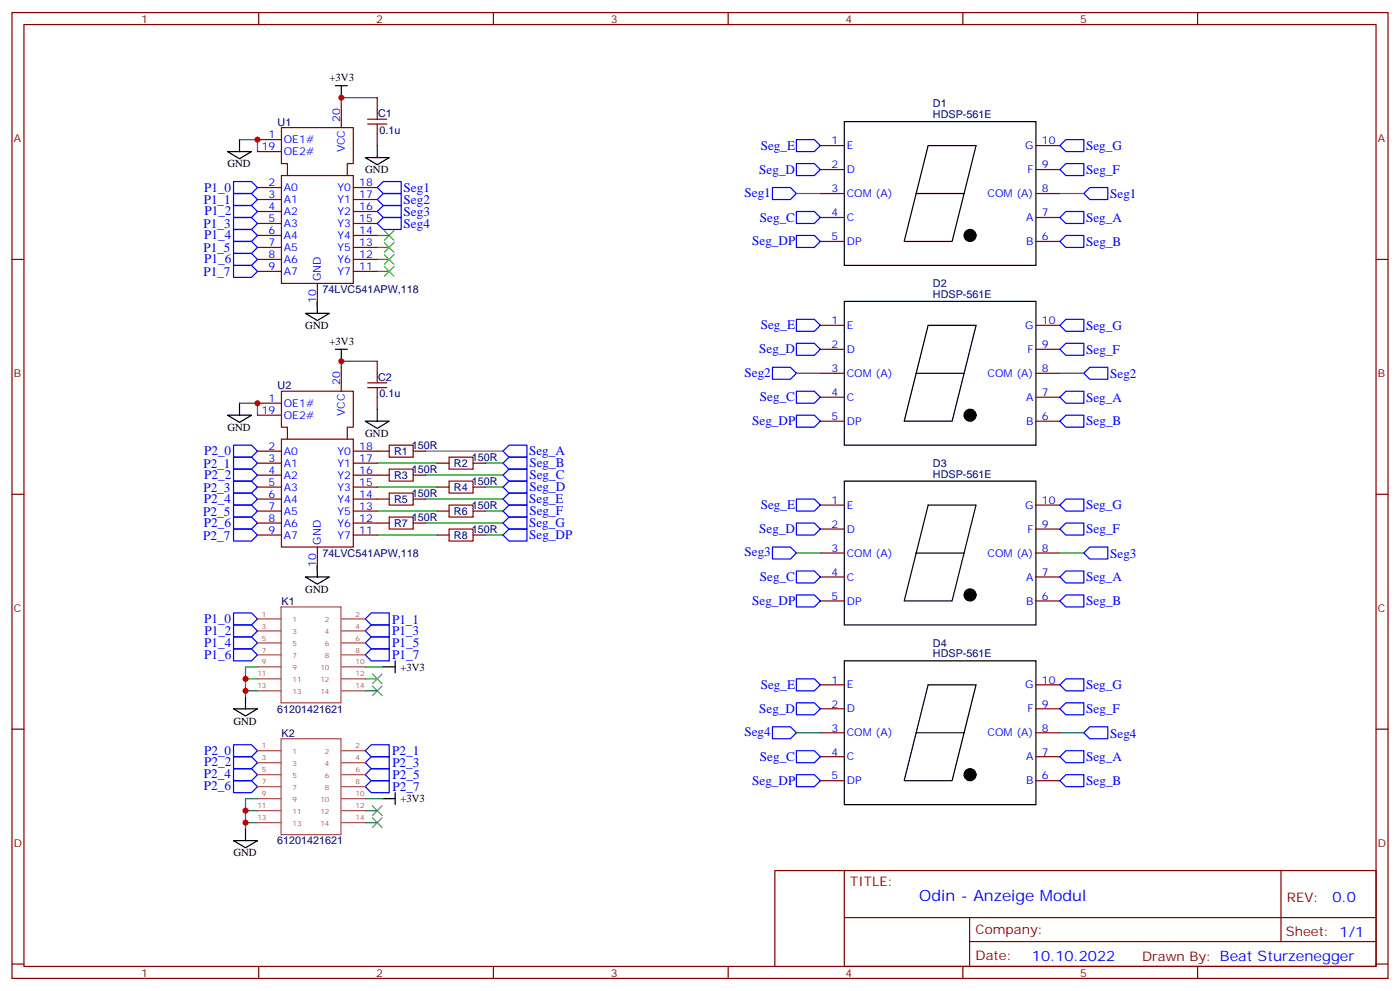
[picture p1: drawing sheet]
<svg xmlns="http://www.w3.org/2000/svg" width="412mm" height="292mm" viewBox="0 0 412 292" stroke-linecap="round" stroke-linejoin="round" font-family="sans-serif">
<g fill="none" stroke="#870000" stroke-width=".35">
<path d="M3.5 3.7h405.4v284.3h-405.4zM7.1 7.2h398.2v277.3h-398.2zM76.2 3.7v3.5M145.3 3.7v3.5M214.5 3.7v3.5M283.6 3.7v3.5M352.8 3.7v3.5M100.5 30.5v7.1M108.3 36.5h5.6M108.3 35.1h5.6M111.1 28.8v6.3M111.1 36.5v6.4"/>
<path d="M75.8 41.1h7.1M75.8 55.2h7.1M75.8 58.7h7.1M75.8 44.6h7.1M82.9 51.7h21.2v31.7h-21.2zM84.7 51.7v-3.5h-1.8v-10.6h21.2v10.6h-1.8v3.5M104.1 55.2h7M104.1 58.7h7M241.7 42.9h7M241.7 49.9h7M241.7 57h7M305.2 42.9h7"/>
<path d="M305.2 49.9h7M305.2 57h7M3.5 76.4h3.6M75.8 76.4h7.1M75.8 62.3h7.1M75.8 65.8h7.1M75.8 69.3h7.1M75.8 72.8h7.1M75.8 79.9h7.1M104.1 76.4h7M104.1 62.3h7M104.1 65.8h7"/>
<path d="M104.1 69.3h7M104.1 72.8h7M104.1 79.9h7M241.7 64h7M241.7 71.1h7M305.2 64h7M305.2 71.1h7M405.3 76.4h3.6M93.5 83.4v7.1M241.7 95.8h7M305.2 95.8h7M75.8 118.7h7.1"/>
<path d="M100.5 108.1v7.1M108.3 114.1h5.6M108.3 112.7h5.6M111.1 106.4v6.3M111.1 114.1v6.4M241.7 102.8h7M241.7 109.9h7M241.7 116.9h7M305.2 102.8h7M305.2 109.9h7M305.2 116.9h7M75.8 132.8h7.1"/>
<path d="M75.8 136.3h7.1M75.8 139.9h7.1M75.8 122.2h7.1M82.9 129.3h21.2v31.7h-21.2zM84.7 129.3v-3.5h-1.8v-10.6h21.2v10.6h-1.8v3.5M104.1 132.8h10.6M104.1 136.3h7M104.1 139.9h10.6M121.7 132.8h3.5M121.7 139.9h3.5M128.8 136.3h3.5M139.3 136.3h3.6"/>
<path d="M241.7 124h7M305.2 124h7M3.5 145.5h3.6M75.8 143.4h7.1M75.8 146.9h7.1M75.8 150.5h7.1M75.8 154h7.1M75.8 157.5h7.1M104.1 143.4h7M104.1 146.9h10.6M104.1 150.5h7M104.1 154h10.6"/>
<path d="M104.1 157.5h7M121.7 146.9h3.5M121.7 154h3.5M128.8 143.4h3.5M128.8 150.5h3.5M128.8 157.5h3.5M139.3 143.4h3.6M139.3 150.5h3.6M139.3 157.5h3.6M241.7 148.7h7M241.7 155.8h7M305.2 148.7h7"/>
<path d="M305.2 155.8h7M405.3 145.5h3.6M93.5 161v7.1M241.7 162.8h7M241.7 169.9h7M241.7 176.9h7M305.2 162.8h7M305.2 169.9h7M305.2 176.9h7M3.5 214.7h3.6M241.7 201.6h7M241.7 208.7h7"/>
<path d="M241.7 215.7h7M305.2 201.6h7M305.2 208.7h7M305.2 215.7h7M405.3 214.7h3.6M241.7 222.8h7M241.7 229.8h7M305.2 222.8h7M305.2 229.8h7M248.7 256.3h156.6v28.2h-156.6zM248.7 256.3h-20.5v28.2M377.3 256.3v20.9"/>
<path d="M248.7 270.1h156.5M285.6 277.2h119.6M285.6 270.1v14.2M3.5 283.8h3.6M76.2 284.5v3.5M145.3 284.5v3.5M214.5 284.5v3.5M283.6 284.5v3.5M352.8 284.5v3.5M405.3 283.8h3.6"/>
</g>
<g fill="none" stroke="#008700" stroke-width=".35">
<path d="M111.1 28.8h-10.6v1.7M70.6 41.1h5.2v3.5M234.6 57h7.1M312.2 57h7.1M111.1 72.8h3.6M111.1 76.4h3.6M111.1 79.9h3.6M111.1 69.3h3.6M93.5 88.7v1.8M70.6 118.7h5.2v3.5M111.1 106.4h-10.6v1.7M234.6 109.9h7.1"/>
<path d="M312.2 109.9h7.1M111.1 136.3h17.7M125.2 139.9h23M125.2 132.8h23M142.9 136.3h5.3M111.1 157.5h17.7M111.1 150.5h17.7M111.1 143.4h17.7M125.2 154h23M125.2 146.9h23M142.9 157.5h5.3M142.9 150.5h5.3"/>
<path d="M142.9 143.4h5.3M93.5 166.3v1.8M234.6 162.8h7.1M312.2 162.8h7.1M72.3 199.8h3.5M75.8 196.3h-3.5v8.8M107.6 199.8h3.5M107.6 196.3h5.3M72.3 203.4h3.5M107.6 203.4h3.5M234.6 215.7h7.1M312.2 215.7h7.1"/>
<path d="M72.3 238.7h3.5M75.8 235.1h-3.5v8.8M107.6 238.7h3.5M107.6 235.1h5.3M72.3 242.2h3.5M107.6 242.2h3.5"/>
</g>
<g fill="none" stroke="#3c3" stroke-width=".35">
<path d="M113.2 67.9l2.9 2.8M113.2 71.4l2.9 2.9M113.2 75l2.9 2.8M113.2 78.5l2.9 2.8M116.1 67.9l-2.9 2.8M116.1 71.4l-2.9 2.9M116.1 75l-2.9 2.8M116.1 78.5l-2.9 2.8M109.7 198.4l2.8 2.9M112.5 198.4l-2.8 2.9M109.7 202l2.8 2.8M112.5 202l-2.8 2.8"/>
<path d="M109.7 237.2l2.8 2.9M112.5 237.2l-2.8 2.9M109.7 240.8l2.8 2.8M112.5 240.8l-2.8 2.8"/>
</g>
<g fill="none" stroke="#00f" stroke-width=".35">
<path d="M68.8 57h5.3l1.7 1.7-1.7 1.8h-5.3zM68.8 53.4h5.3l1.7 1.8-1.7 1.8h-5.3zM111.1 58.7l1.8-1.7h5.3v3.5h-5.3zM112.9 53.4h5.3v3.6h-5.3l-1.8-1.8zM227.5 55.2h5.3l1.8 1.8-1.8 1.7h-5.3zM234.6 48.2h5.3l1.8 1.7-1.8 1.8h-5.3zM234.6 41.1h5.3l1.8 1.8-1.8 1.7h-5.3zM312.2 49.9l1.8-1.7h5.3v3.5h-5.3zM312.2 42.9l1.8-1.8h5.3v3.5h-5.3zM319.3 57l1.7-1.8h5.3v3.5h-5.3zM68.8 78.1h5.3l1.7 1.8-1.7 1.8h-5.3zM68.8 64h5.3l1.7 1.8-1.7 1.8h-5.3z"/>
<path d="M68.8 71.1h5.3l1.7 1.7-1.7 1.8h-5.3zM68.8 60.5h5.3l1.7 1.8-1.7 1.7h-5.3zM68.8 67.6h5.3l1.7 1.7-1.7 1.8h-5.3zM68.8 74.6h5.3l1.7 1.8-1.7 1.7h-5.3zM111.1 62.3l1.8-1.8h5.3v3.5h-5.3zM111.1 65.8l1.8-1.8h5.3v3.6h-5.3zM234.6 62.3h5.3l1.8 1.7-1.8 1.8h-5.3zM234.6 69.3h5.3l1.8 1.8-1.8 1.7h-5.3zM312.2 64l1.8-1.7h5.3v3.5h-5.3zM314 69.3h5.3v3.5h-5.3l-1.8-1.7zM234.6 94h5.3l1.8 1.8-1.8 1.7h-5.3zM312.2 95.8l1.8-1.8h5.3v3.5h-5.3z"/>
<path d="M227.5 108.1h5.3l1.8 1.8-1.8 1.8h-5.3zM234.6 101.1h5.3l1.8 1.7-1.8 1.8h-5.3zM234.6 115.2h5.3l1.8 1.7-1.8 1.8h-5.3zM312.2 102.8l1.8-1.7h5.3v3.5h-5.3zM314 115.2h5.3v3.5h-5.3l-1.8-1.8zM319.3 109.9l1.7-1.8h5.3v3.6h-5.3zM68.8 134.6h5.3l1.7 1.7-1.7 1.8h-5.3zM68.8 131.1h5.3l1.7 1.7-1.7 1.8h-5.3zM68.8 138.1h5.3l1.7 1.8-1.7 1.7h-5.3zM148.2 136.3l1.7-1.7h5.3v3.5h-5.3zM148.2 139.9l1.7-1.8h5.3v3.5h-5.3zM148.2 132.8l1.7-1.7h5.3v3.5h-5.3z"/>
<path d="M234.6 122.2h5.3l1.8 1.8-1.8 1.8h-5.3zM314 122.2h5.3v3.6h-5.3l-1.8-1.8zM68.8 155.8h5.3l1.7 1.7-1.7 1.8h-5.3zM68.8 148.7h5.3l1.7 1.8-1.7 1.7h-5.3zM68.8 141.6h5.3l1.7 1.8-1.7 1.8h-5.3zM68.8 145.2h5.3l1.7 1.7-1.7 1.8h-5.3zM68.8 152.2h5.3l1.7 1.8-1.7 1.8h-5.3zM148.2 143.4l1.7-1.8h5.3v3.6h-5.3zM148.2 146.9l1.7-1.7h5.3v3.5h-5.3zM148.2 150.5l1.7-1.8h5.3v3.5h-5.3zM148.2 154l1.7-1.8h5.3v3.6h-5.3zM148.2 157.5l1.7-1.7h5.3v3.5h-5.3z"/>
<path d="M234.6 154h5.3l1.8 1.8-1.8 1.7h-5.3zM234.6 146.9h5.3l1.8 1.8-1.8 1.8h-5.3zM314 154h5.3v3.5h-5.3l-1.8-1.7zM314 146.9h5.3v3.6h-5.3l-1.8-1.8zM227.5 161h5.3l1.8 1.8-1.8 1.8h-5.3zM234.6 168.1h5.3l1.8 1.8-1.8 1.7h-5.3zM234.6 175.2h5.3l1.8 1.7-1.8 1.8h-5.3zM314 175.2h5.3v3.5h-5.3l-1.8-1.8zM314 168.1h5.3v3.5h-5.3l-1.8-1.7zM319.3 162.8l1.7-1.8h5.3v3.6h-5.3zM68.8 191h5.3l1.7 1.8-1.7 1.8h-5.3zM68.8 187.5h5.3l1.7 1.8-1.7 1.7h-5.3z"/>
<path d="M68.8 184h5.3l1.7 1.7-1.7 1.8h-5.3zM68.8 180.4h5.3l1.7 1.8-1.7 1.8h-5.3zM107.6 182.2l1.8-1.8h5.3v3.6h-5.3zM109.4 191h5.3v3.6h-5.3l-1.8-1.8zM109.4 187.5h5.3v3.5h-5.3l-1.8-1.7zM109.4 184h5.3v3.5h-5.3l-1.8-1.8zM234.6 199.8h5.3l1.8 1.8-1.8 1.8h-5.3zM314 199.8h5.3v3.6h-5.3l-1.8-1.8zM68.8 219.3h5.3l1.7 1.7-1.7 1.8h-5.3zM109.4 219.3h5.3v3.5h-5.3l-1.8-1.8zM227.5 214h5.3l1.8 1.7-1.8 1.8h-5.3zM234.6 206.9h5.3l1.8 1.8-1.8 1.7h-5.3z"/>
<path d="M312.2 208.7l1.8-1.8h5.3v3.5h-5.3zM319.3 215.7l1.7-1.7h5.3v3.5h-5.3zM68.8 229.8h5.3l1.7 1.8-1.7 1.8h-5.3zM68.8 226.3h5.3l1.7 1.8-1.7 1.7h-5.3zM68.8 222.8h5.3l1.7 1.7-1.7 1.8h-5.3zM107.6 231.6l1.8-1.8h5.3v3.6h-5.3zM107.6 228.1l1.8-1.8h5.3v3.5h-5.3zM109.4 222.8h5.3v3.5h-5.3l-1.8-1.8zM234.6 221h5.3l1.8 1.8-1.8 1.7h-5.3zM234.6 228.1h5.3l1.8 1.7-1.8 1.8h-5.3zM312.2 229.8l1.8-1.7h5.3v3.5h-5.3zM312.2 222.8l1.8-1.8h5.3v3.5h-5.3z"/>
</g>
<g fill="none" stroke="#000" stroke-width=".35">
<path d="M98.8 25.2h3.5M100.5 25.2v3.6M248.7 35.8h56.5v42.3h-56.5zM67 44.6h7.1l-3.5 2.1zM70.6 41.1v3.5M107.6 46.4h7.1l-3.6 2.1zM111.1 42.9v3.5M269.9 57l-3.6 14.1h14.2l3.5-14.1h-14.1l3.5-14.1h14.1l-3.5 14.1M90 92.3h7l-3.5 2.1zM93.5 88.7v3.6M248.7 88.7h56.5v42.4h-56.5zM70.6 118.7v3.5"/>
<path d="M98.8 102.8h3.5M100.5 102.8v3.6M269.9 109.9l-3.6 14.1h14.2l3.5-14.1h-14.1l3.5-14.1h14.1l-3.5 14.1M67 122.2h7.1l-3.5 2.2zM107.6 124h7.1l-3.6 2.1zM111.1 120.5v3.5M248.7 141.6h56.5v42.4h-56.5zM90 169.9h7l-3.5 2.1zM93.5 166.3v3.6M269.9 162.8l-3.6 14.1h14.2l3.5-14.1h-14.1l3.5-14.1h14.1l-3.5 14.1M112.9 196.3h3.5M116.4 194.6v3.5"/>
<path d="M248.7 194.6h56.5v42.3h-56.5zM68.8 208.7h7l-3.5 2.1zM72.3 205.1v3.6M269.9 215.7l-3.6 14.1h14.2l3.5-14.1h-14.1l3.5-14.1h14.1l-3.5 14.1M112.9 235.1h3.5M116.4 233.4v3.5M68.8 247.5h7l-3.5 2.1zM72.3 243.9v3.6"/>
</g>
<g fill="#000" stroke="#000" stroke-width=".35">
<circle cx="285.7" cy="69.3" r="1.76"/>
<circle cx="285.7" cy="122.2" r="1.76"/>
<circle cx="285.7" cy="175.2" r="1.76"/>
<circle cx="285.7" cy="228.1" r="1.76"/>
</g>
<g fill="none" stroke="#a64a4a" stroke-width=".35">
<path d="M82.8 178.7h17.6v28.2h-17.6zM75.8 182.2h7M75.8 185.7h7M75.8 189.3h7M75.8 192.8h7M75.8 196.3h7M75.8 199.8h7M100.7 182.2h6.9M100.7 185.7h6.9M100.7 189.3h6.9M100.7 192.8h6.9M100.7 196.3h6.9"/>
<path d="M100.7 199.8h6.9M75.8 203.4h7M82.8 217.5h17.6v28.2h-17.6zM100.7 203.4h6.9M75.8 221h7M75.8 224.5h7M75.8 228.1h7M75.8 231.6h7M75.8 235.1h7M75.8 238.7h7M100.7 221h6.9M100.7 224.5h6.9"/>
<path d="M100.7 228.1h6.9M100.7 231.6h6.9M100.7 235.1h6.9M100.7 238.7h6.9M75.8 242.2h7M100.7 242.2h6.9"/>
</g>
<path d="M114.7 131.1h7v3.5h-7zM114.7 138.1h7v3.5h-7zM132.3 134.6h7v3.5h-7zM114.7 145.2h7v3.5h-7zM114.7 152.2h7v3.6h-7zM132.3 141.6h7v3.6h-7zM132.3 148.7h7v3.5h-7zM132.3 155.8h7v3.5h-7z" fill="none" stroke="#a10000" stroke-width=".35"/>
<g fill="#c00">
<circle cx="72.3" cy="238.7" r=".88"/>
<circle cx="72.3" cy="242.2" r=".88"/>
<circle cx="72.3" cy="199.8" r=".88"/>
<circle cx="72.3" cy="203.4" r=".88"/>
<circle cx="100.5" cy="28.8" r=".88"/>
<circle cx="75.8" cy="41.1" r=".88"/>
<circle cx="100.5" cy="106.4" r=".88"/>
<circle cx="75.8" cy="118.7" r=".88"/>
</g>
<text font-size="4.6" fill="#00f" x="270.8" y="265.3">Odin - Anzeige Modul</text>
<g font-size="4.2" fill="#00f">
<text x="392.5" y="265.6">0.0</text>
<text x="304" y="282.9">10.10.2022</text>
</g>
<g font-size="3.9" fill="#00f">
<text x="224.1" y="44.1">Seg_E</text>
<text x="319.9" y="44.1">Seg_G</text>
<text x="223.7" y="51.1">Seg_D</text>
<text x="320" y="51.2">Seg_F</text>
<text x="60.1" y="56.5">P1_0</text>
<text x="118.9" y="56.6">Seg1</text>
<text x="219.3" y="58.1">Seg1</text>
<text x="327" y="58.3">Seg1</text>
<text x="60" y="60.1">P1_1</text>
<text x="60.2" y="63.4">P1_2</text>
<text x="118.9" y="63.7">Seg3</text>
<text x="118.9" y="60.2">Seg2</text>
<text x="223.9" y="65.2">Seg_C</text>
<text x="319.9" y="65.3">Seg_A</text>
<text x="60" y="67.1">P1_3</text>
<text x="60.2" y="70.4">P1_4</text>
<text x="118.9" y="67.3">Seg4</text>
<text x="59.9" y="74.2">P1_5</text>
<text x="60.2" y="77.5">P1_6</text>
<text x="221.6" y="72.2">Seg_DP</text>
<text x="320" y="72.3">Seg_B</text>
<text x="59.9" y="81.3">P1_7</text>
<text x="224.1" y="97">Seg_E</text>
<text x="319.9" y="97">Seg_G</text>
<text x="223.7" y="104">Seg_D</text>
<text x="320" y="104.1">Seg_F</text>
<text x="219.3" y="110.9">Seg2</text>
<text x="327" y="111.3">Seg2</text>
<text x="223.9" y="118.2">Seg_C</text>
<text x="319.9" y="118.2">Seg_A</text>
<text x="221.6" y="125.2">Seg_DP</text>
<text x="320" y="125.3">Seg_B</text>
<text x="59.9" y="137.7">P2_1</text>
<text x="60.1" y="134.1">P2_0</text>
<text x="155.9" y="134.1">Seg_A</text>
<text x="155.9" y="137.6">Seg_B</text>
<text x="60.1" y="141">P2_2</text>
<text x="155.9" y="141.1">Seg_C</text>
<text x="59.9" y="144.8">P2_3</text>
<text x="60.1" y="148">P2_4</text>
<text x="155.9" y="148.2">Seg_E</text>
<text x="155.9" y="144.7">Seg_D</text>
<text x="224.1" y="149.9">Seg_E</text>
<text x="319.9" y="150">Seg_G</text>
<text x="59.9" y="151.8">P2_5</text>
<text x="60.1" y="155.1">P2_6</text>
<text x="155.9" y="155.2">Seg_G</text>
<text x="155.9" y="151.7">Seg_F</text>
<text x="59.9" y="158.9">P2_7</text>
<text x="155.9" y="158.8">Seg_DP</text>
<text x="223.7" y="157">Seg_D</text>
<text x="320" y="157">Seg_F</text>
<text x="219.3" y="163.8">Seg3</text>
<text x="327" y="164.3">Seg3</text>
<text x="223.9" y="171.1">Seg_C</text>
<text x="319.9" y="171.1">Seg_A</text>
<text x="221.6" y="178.1">Seg_DP</text>
<text x="320" y="178.2">Seg_B</text>
<text x="60.1" y="183.5">P1_0</text>
<text x="115.5" y="183.6">P1_1</text>
<text x="60.2" y="190.4">P1_4</text>
<text x="60.2" y="186.8">P1_2</text>
<text x="115.5" y="187.1">P1_3</text>
<text x="115.6" y="190.6">P1_5</text>
<text x="60.2" y="193.9">P1_6</text>
<text x="115.6" y="194.1">P1_7</text>
<text x="224.1" y="202.8">Seg_E</text>
<text x="319.9" y="202.9">Seg_G</text>
<text x="223.7" y="209.9">Seg_D</text>
<text x="320" y="209.9">Seg_F</text>
<text x="219.3" y="216.7">Seg4</text>
<text x="327" y="217.2">Seg4</text>
<text x="60.1" y="222.3">P2_0</text>
<text x="60.1" y="225.6">P2_2</text>
<text x="115.6" y="222.4">P2_1</text>
<text x="115.6" y="225.9">P2_3</text>
<text x="223.9" y="224">Seg_C</text>
<text x="319.9" y="224">Seg_A</text>
<text x="60.1" y="232.7">P2_6</text>
<text x="60.1" y="229.2">P2_4</text>
<text x="115.6" y="233">P2_7</text>
<text x="115.6" y="229.4">P2_5</text>
<text x="221.6" y="231">Seg_DP</text>
<text x="320" y="231.1">Seg_B</text>
</g>
<g font-size="3.9" fill="#800">
<text x="250.5" y="260.9">TITLE:</text>
<text x="379.1" y="265.6">REV:</text>
<text x="287.4" y="275.1">Company:</text>
<text x="378.7" y="275.7">Sheet: 1/1</text>
<text x="287.4" y="282.8">Date:</text>
<text x="336.4" y="282.8">Drawn By: Beat Sturzenegger</text>
</g>
<g font-size="3.2" fill="#800">
<text x="41.6" y="6.7">1</text>
<text x="110.8" y="6.7">2</text>
<text x="179.9" y="6.7">3</text>
<text x="249.1" y="6.7">4</text>
<text x="318.2" y="6.7">5</text>
<text x="4.1" y="41.8">A</text>
<text x="405.9" y="41.8">A</text>
<text x="4.1" y="110.9">B</text>
<text x="405.9" y="110.9">B</text>
<text x="4.1" y="180.1">C</text>
<text x="405.9" y="180.1">C</text>
<text x="4.1" y="249.2">D</text>
<text x="405.9" y="249.2">D</text>
<text x="41.6" y="287.5">1</text>
<text x="110.8" y="287.5">2</text>
<text x="179.9" y="287.5">3</text>
<text x="249.1" y="287.5">4</text>
<text x="318.2" y="287.5">5</text>
</g>
<g font-size="3.2">
<text x="97.1" y="23.8">+3V3</text>
<text x="67" y="49.3">GND</text>
<text x="107.6" y="51">GND</text>
<text x="89.9" y="96.9">GND</text>
<text x="97.1" y="101.5">+3V3</text>
<text x="67" y="126.9">GND</text>
<text x="107.6" y="128.6">GND</text>
<text x="89.9" y="174.5">GND</text>
<text x="117.9" y="197.4">+3V3</text>
<text x="68.8" y="213.3">GND</text>
<text x="117.9" y="236.2">+3V3</text>
<text x="68.8" y="252.1">GND</text>
</g>
<g font-size="3.2" fill="#00f">
<text x="100.2" y="35.8" transform="rotate(-90 100.2 35.8)">20</text>
<text x="79.1" y="40.7">1</text>
<text x="77.1" y="44.3">19</text>
<text x="83.6" y="42.2">OE1#</text>
<text x="83.6" y="45.7">OE2#</text>
<text x="101.6" y="44.9" transform="rotate(-90 101.6 44.9)">VCC</text>
<text x="244.9" y="42.5">1</text>
<text x="249.4" y="43.9">E</text>
<text x="302" y="43.9">G</text>
<text x="306.9" y="42.5">10</text>
<text x="244.9" y="49.6">2</text>
<text x="249.4" y="51">D</text>
<text x="302.6" y="51">F</text>
<text x="306.9" y="49.6">9</text>
<text x="79.1" y="54.9">2</text>
<text x="79.1" y="58.4">3</text>
<text x="83.6" y="56.3">A0</text>
<text x="83.6" y="59.8">A1</text>
<text x="99.4" y="59.8">Y1</text>
<text x="99.4" y="56.3">Y0</text>
<text x="105.8" y="58.4">17</text>
<text x="105.8" y="54.9">18</text>
<text x="244.9" y="56.6">3</text>
<text x="249.4" y="58">COM (A)</text>
<text x="290.9" y="58">COM (A)</text>
<text x="306.9" y="56.6">8</text>
<text x="79.1" y="61.9">4</text>
<text x="79.1" y="65.4">5</text>
<text x="83.6" y="63.3">A2</text>
<text x="99.4" y="63.3">Y2</text>
<text x="105.8" y="65.4">15</text>
<text x="105.8" y="61.9">16</text>
<text x="244.9" y="63.7">4</text>
<text x="249.4" y="65.1">C</text>
<text x="302.3" y="65.1">A</text>
<text x="306.9" y="63.7">7</text>
<text x="79.1" y="69">6</text>
<text x="83.6" y="66.9">A3</text>
<text x="83.6" y="70.4">A4</text>
<text x="99.4" y="70.4">Y4</text>
<text x="99.4" y="66.9">Y3</text>
<text x="105.8" y="69">14</text>
<text x="244.9" y="70.7">5</text>
<text x="306.9" y="70.7">6</text>
<text x="79.1" y="72.5">7</text>
<text x="79.1" y="76">8</text>
<text x="83.6" y="73.9">A5</text>
<text x="83.6" y="77.4">A6</text>
<text x="99.4" y="77.4">Y6</text>
<text x="99.4" y="73.9">Y5</text>
<text x="105.8" y="76">12</text>
<text x="105.8" y="72.5">13</text>
<text x="249.4" y="72.1">DP</text>
<text x="302.3" y="72.1">B</text>
<text x="79.1" y="79.6">9</text>
<text x="83.6" y="81">A7</text>
<text x="94.5" y="82.7" transform="rotate(-90 94.5 82.7)">GND</text>
<text x="99.4" y="81">Y7</text>
<text x="105.8" y="79.6">11</text>
<text x="93.1" y="89.2" transform="rotate(-90 93.1 89.2)">10</text>
<text x="244.9" y="95.4">1</text>
<text x="306.9" y="95.4">10</text>
<text x="249.4" y="96.8">E</text>
<text x="302" y="96.8">G</text>
<text x="244.9" y="102.5">2</text>
<text x="249.4" y="103.9">D</text>
<text x="302.6" y="103.9">F</text>
<text x="306.9" y="102.5">9</text>
<text x="100.2" y="113.4" transform="rotate(-90 100.2 113.4)">20</text>
<text x="244.9" y="109.5">3</text>
<text x="249.4" y="110.9">COM (A)</text>
<text x="290.9" y="110.9">COM (A)</text>
<text x="306.9" y="109.5">8</text>
<text x="79.1" y="118.4">1</text>
<text x="83.6" y="119.8">OE1#</text>
<text x="244.9" y="116.6">4</text>
<text x="249.4" y="118">C</text>
<text x="302.3" y="118">A</text>
<text x="306.9" y="116.6">7</text>
<text x="77.1" y="121.9">19</text>
<text x="83.6" y="123.3">OE2#</text>
<text x="101.6" y="122.5" transform="rotate(-90 101.6 122.5)">VCC</text>
<text x="244.9" y="123.6">5</text>
<text x="249.4" y="125.1">DP</text>
<text x="302.3" y="125.1">B</text>
<text x="306.9" y="123.6">6</text>
<text x="79.1" y="132.5">2</text>
<text x="79.1" y="136">3</text>
<text x="83.6" y="133.9">A0</text>
<text x="83.6" y="137.4">A1</text>
<text x="99.4" y="137.4">Y1</text>
<text x="99.4" y="133.9">Y0</text>
<text x="105.8" y="136">17</text>
<text x="105.8" y="132.5">18</text>
<text x="79.1" y="139.5">4</text>
<text x="79.1" y="143.1">5</text>
<text x="83.6" y="140.9">A2</text>
<text x="99.4" y="140.9">Y2</text>
<text x="105.8" y="143.1">15</text>
<text x="105.8" y="139.5">16</text>
<text x="79.1" y="146.6">6</text>
<text x="83.6" y="144.5">A3</text>
<text x="83.6" y="148">A4</text>
<text x="99.4" y="148">Y4</text>
<text x="99.4" y="144.5">Y3</text>
<text x="105.8" y="146.6">14</text>
<text x="244.9" y="148.3">1</text>
<text x="249.4" y="149.8">E</text>
<text x="302" y="149.8">G</text>
<text x="306.9" y="148.3">10</text>
<text x="79.1" y="150.1">7</text>
<text x="79.1" y="153.6">8</text>
<text x="83.6" y="151.5">A5</text>
<text x="83.6" y="155">A6</text>
<text x="99.4" y="155">Y6</text>
<text x="99.4" y="151.5">Y5</text>
<text x="105.8" y="153.6">12</text>
<text x="105.8" y="150.1">13</text>
<text x="244.9" y="155.4">2</text>
<text x="306.9" y="155.4">9</text>
<text x="79.1" y="157.2">9</text>
<text x="83.6" y="158.6">A7</text>
<text x="94.5" y="160.3" transform="rotate(-90 94.5 160.3)">GND</text>
<text x="99.4" y="158.6">Y7</text>
<text x="105.8" y="157.2">11</text>
<text x="249.4" y="156.8">D</text>
<text x="302.6" y="156.8">F</text>
<text x="93.1" y="166.8" transform="rotate(-90 93.1 166.8)">10</text>
<text x="244.9" y="162.5">3</text>
<text x="249.4" y="163.9">COM (A)</text>
<text x="290.9" y="163.9">COM (A)</text>
<text x="306.9" y="162.5">8</text>
<text x="244.9" y="169.5">4</text>
<text x="249.4" y="170.9">C</text>
<text x="302.3" y="170.9">A</text>
<text x="306.9" y="169.5">7</text>
<text x="244.9" y="176.6">5</text>
<text x="249.4" y="178">DP</text>
<text x="302.3" y="178">B</text>
<text x="306.9" y="176.6">6</text>
<text x="244.9" y="201.3">1</text>
<text x="249.4" y="202.7">E</text>
<text x="302" y="202.7">G</text>
<text x="306.9" y="201.3">10</text>
<text x="244.9" y="208.3">2</text>
<text x="249.4" y="209.7">D</text>
<text x="302.6" y="209.7">F</text>
<text x="306.9" y="208.3">9</text>
<text x="244.9" y="215.4">3</text>
<text x="306.9" y="215.4">8</text>
<text x="249.4" y="216.8">COM (A)</text>
<text x="290.9" y="216.8">COM (A)</text>
<text x="244.9" y="222.4">4</text>
<text x="249.4" y="223.8">C</text>
<text x="302.3" y="223.8">A</text>
<text x="306.9" y="222.4">7</text>
<text x="244.9" y="229.5">5</text>
<text x="249.4" y="230.9">DP</text>
<text x="302.3" y="230.9">B</text>
<text x="306.9" y="229.5">6</text>
</g>
<g font-size="3.2" fill="#000080">
<text x="111.4" y="34.5">C1</text>
<text x="274.8" y="34.7">HDSP-561E</text>
<text x="274.8" y="31.6">D1</text>
<text x="81.8" y="36.9">U1</text>
<text x="111.8" y="39.4">0.1u</text>
<text x="95" y="86.3">74LVC541APW,118</text>
<text x="274.8" y="87.7">HDSP-561E</text>
<text x="274.8" y="84.6">D2</text>
<text x="111.4" y="112.1">C2</text>
<text x="81.8" y="114.6">U2</text>
<text x="111.8" y="117">0.1u</text>
<text x="116.1" y="134">R1</text>
<text x="121.3" y="132.2">150R</text>
<text x="133.7" y="137.5">R2</text>
<text x="138.9" y="135.7">150R</text>
<text x="274.8" y="137.5">D3</text>
<text x="116.1" y="141">R3</text>
<text x="121.3" y="139.2">150R</text>
<text x="138.9" y="142.8">150R</text>
<text x="274.8" y="140.6">HDSP-561E</text>
<text x="116.1" y="148.1">R5</text>
<text x="121.3" y="146.3">150R</text>
<text x="133.7" y="144.6">R4</text>
<text x="138.9" y="149.8">150R</text>
<text x="116.1" y="155.1">R7</text>
<text x="121.3" y="153.4">150R</text>
<text x="133.7" y="151.6">R6</text>
<text x="133.7" y="158.7">R8</text>
<text x="138.9" y="156.9">150R</text>
<text x="95" y="164">74LVC541APW,118</text>
<text x="82.9" y="178.1">K1</text>
<text x="274.8" y="190.4">D4</text>
<text x="274.8" y="193.5">HDSP-561E</text>
<text x="81.7" y="209.8">61201421621</text>
<text x="82.9" y="216.9">K2</text>
<text x="81.7" y="248.6">61201421621</text>
</g>
<g font-size="2.1" fill="#a54b4b">
<text x="77.2" y="181.5">1</text>
<text x="77.2" y="185">3</text>
<text x="86.2" y="183.3">1</text>
<text x="95.7" y="183.3">2</text>
<text x="104.7" y="181.5">2</text>
<text x="104.7" y="185">4</text>
<text x="77.2" y="188.6">5</text>
<text x="86.2" y="186.8">3</text>
<text x="86.2" y="190.3">5</text>
<text x="95.7" y="186.8">4</text>
<text x="95.7" y="190.3">6</text>
<text x="104.7" y="188.6">6</text>
<text x="77.2" y="192.1">7</text>
<text x="77.2" y="195.6">9</text>
<text x="86.2" y="193.8">7</text>
<text x="86.2" y="197.4">9</text>
<text x="94.4" y="197.4">10</text>
<text x="95.7" y="193.8">8</text>
<text x="104.7" y="192.1">8</text>
<text x="104.7" y="195.6">10</text>
<text x="75.8" y="199.2">11</text>
<text x="75.8" y="202.7">13</text>
<text x="86.2" y="200.9">11</text>
<text x="94.4" y="200.9">12</text>
<text x="104.7" y="199.2">12</text>
<text x="104.7" y="202.7">14</text>
<text x="86.2" y="204.4">13</text>
<text x="94.4" y="204.4">14</text>
<text x="77.2" y="220.3">1</text>
<text x="104.7" y="220.3">2</text>
<text x="77.2" y="223.8">3</text>
<text x="77.2" y="227.4">5</text>
<text x="86.2" y="222.1">1</text>
<text x="86.2" y="225.6">3</text>
<text x="95.7" y="222.1">2</text>
<text x="95.7" y="225.6">4</text>
<text x="104.7" y="223.8">4</text>
<text x="104.7" y="227.4">6</text>
<text x="77.2" y="230.9">7</text>
<text x="86.2" y="229.1">5</text>
<text x="86.2" y="232.6">7</text>
<text x="95.7" y="229.1">6</text>
<text x="95.7" y="232.6">8</text>
<text x="104.7" y="230.9">8</text>
<text x="75.8" y="238">11</text>
<text x="77.2" y="234.4">9</text>
<text x="86.2" y="236.2">9</text>
<text x="86.2" y="239.7">11</text>
<text x="94.4" y="236.2">10</text>
<text x="94.4" y="239.7">12</text>
<text x="104.7" y="234.4">10</text>
<text x="104.7" y="238">12</text>
<text x="75.8" y="241.5">13</text>
<text x="86.2" y="243.2">13</text>
<text x="94.4" y="243.2">14</text>
<text x="104.7" y="241.5">14</text>
</g>
</svg>
